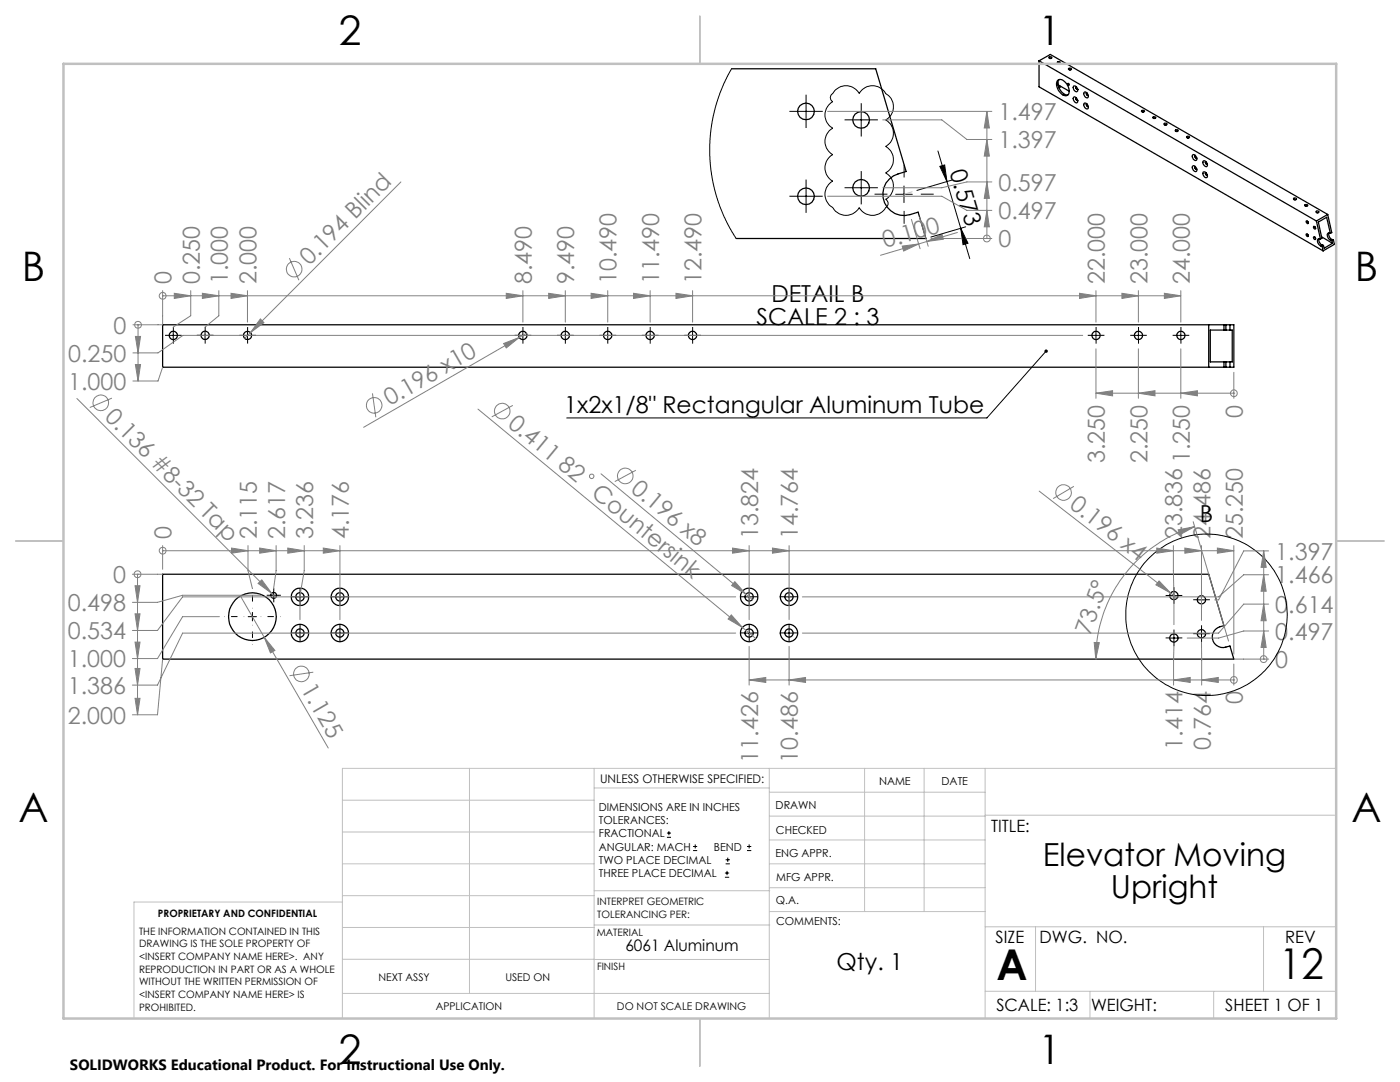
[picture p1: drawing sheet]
<svg xmlns="http://www.w3.org/2000/svg" width="279mm" height="216mm" viewBox="0 0 279 216" stroke-linecap="round" stroke-linejoin="round" font-family="sans-serif">
<g fill="none" stroke="#000" stroke-width=".25">
<path d="M146 13.7h28.8l6 20.5a5.2 5.2 0 0 0-4.4 3.3 4.2 4.2 0 0 0 5.2 5.3l1.6-.5 1.6 5.3h-37.9M207.4 12.1v5.2l56.7 32.8M207.4 12.1l55.3 32M207.4 12.1l2.2-1.2 55.4 31.9M209.3 11.4a.31 .31 0 0 1 .4-.1 .31 .31 0 0 1 .2 .3 .3 .3 0 0 1-.3 .1 .3 .3 0 0 1-.3-.3zM209.5 11.6h.3M211 12.4a.27 .27 0 0 1 .4-.1 .27 .27 0 0 1 .1 .3h-.4zM211.1 16a1.28 1.28 0 0 1 1.8 .7 1.78 1.78 0 0 1 .1 2.3 1.88 1.88 0 0 1-2.1-1.7v-.8zM211.2 12.6h.2M211.2 16.9l2.2 1.3M211.2 17.1l.4 .2-.3 .2M211.3 17.5h.1"/>
<path d="M211.4 15.9a2.19 2.19 0 0 0 .8 2.7l.6 .3h.3M213.1 16.7l.1-.1a.23 .23 0 0 1 .2 .2 .23 .23 0 0 1-.1 .2zM213.3 13.7a.27 .27 0 0 1 .3-.1 .27 .27 0 0 1 .1 .3h-.4zM213.4 13.9h.3M214.2 19.4a.68 .68 0 0 1 .8 .3 .68 .68 0 0 1-.1 .8 .8 .8 0 0 1-.7-1.1zM214.3 17.1a.76 .76 0 0 1 .6 1.2 .74 .74 0 0 1-.6-1.2zM214.7 17.4l.1 .3 .3 .1M214.7 19.6l.2 .4h.2h-.2zM214.8 17.3l-.1 .1M214.8 19.5l-.1 .1M214.9 17.8h.2M215.1 17.8v.1"/>
<path d="M216.4 18.4a.72 .72 0 0 1 .7 .4 .72 .72 0 0 1-.1 .7 .81 .81 0 0 1-.6-1.1zM216.8 18.7l.2 .3h.2h-.3zM216.9 18.5l-.1 .2zM216.4 20.6a.78 .78 0 0 1 .7 1.1 .78 .78 0 0 1-.7-1.1zM216.8 20.8l.4 .5-.3-.2zM216.9 20.7l-.1 .1zM227.9 22l.5 .1a.28 .28 0 0 1-.3 .3 .28 .28 0 0 1-.3-.3zM228 22.3h.2M230.1 23.4a.33 .33 0 0 1 .5 .1 .3 .3 0 0 1-.3 .2 .3 .3 0 0 1-.2-.3zM230.2 23.6h.3M232.3 24.7a.29 .29 0 0 1 .4-.1 .29 .29 0 0 1 .1 .3h-.4zM232.5 24.9h.2"/>
<path d="M234.6 25.9l.5 .1a.28 .28 0 0 1-.3 .2 .28 .28 0 0 1-.2-.2zM234.7 26.2h.3M236.8 27.3a.32 .32 0 0 1 .3-.1 .32 .32 0 0 1 .3 .2 .3 .3 0 0 1-.3 .2 .3 .3 0 0 1-.3-.3zM237 27.5h.2M238 33.2a.68 .68 0 0 1 .7 .1 .68 .68 0 0 1 .2 .7 .48 .48 0 0 1-.6 .2 .48 .48 0 0 1-.3-.5zM238 30.9a.69 .69 0 0 1 .7 .3 .69 .69 0 0 1 0 .8 .73 .73 0 0 1-.7-1.1zM238.5 31.2l.1 .3h.2h-.2zM238.5 33.4l.1 .3 .2 .1-.2-.1zM238.5 31v.2zM238.5 33.2v.2zM240.1 32.2a.67 .67 0 0 1 .7 .1 .67 .67 0 0 1 .1 .8 .41 .41 0 0 1-.4 .1 .41 .41 0 0 1-.3-.4zM240.1 34.4a.66 .66 0 0 1 .7 .3 .66 .66 0 0 1-.1 .8 .89 .89 0 0 1-.6-1.1z"/>
<path d="M240.6 32.4l.1 .3 .2 .1-.2-.1zM240.6 34.6l.1 .3 .2 .1-.2-.1zM240.6 32.2v.2M240.6 34.4v.2M258.2 39.6a.27 .27 0 0 1 .3-.1 .27 .27 0 0 1 .2 .3h-.5zM258.3 39.9h.3M260.5 40.9h.5a.31 .31 0 0 1-.3 .3 .31 .31 0 0 1-.3-.3zM260.6 41.1h.2M260.7 44.1a.29 .29 0 0 1 .3 .2 .29 .29 0 0 1-.1 .3zM260.7 46.7a.27 .27 0 0 1 .3 .1 .27 .27 0 0 1-.1 .4zM260.9 44.1l.2 .3M260.9 46.7l.2 .3"/>
<path d="M262.2 47.2a.33 .33 0 0 1 .3 .2 .33 .33 0 0 1-.1 .4l-.2-.2zM262.2 45.2a.33 .33 0 0 1 .3 .2 .33 .33 0 0 1-.1 .3l-.2-.2zM262.4 45.3l.1 .2M262.4 47.3l.1 .3M262.6 42.2a.29 .29 0 0 1 .4-.1 .29 .29 0 0 1 .2 .3h-.5zM262.7 44.1l.8 3.6M262.8 42.4h.3M263.2 47.7a1.14 1.14 0 0 0 .7 1.2M263.5 47.7a.48 .48 0 0 0-.6 .2 .48 .48 0 0 0 .1 .6l.6 .6M263.6 49.1h.2M263.8 47.3l2.1 1.2M263.8 49.1l.3 1"/>
<path d="M263.9 48.9l-.3 .2M263.9 48.9l.2 .1M264.1 49l-.3 .1M265 42.8l-2.3 1.3M265 42.8l.8 3.6-.3 .2M265.2 46.5a1.16 1.16 0 0 0 .7 1.3M265.5 46.6a.43 .43 0 0 0-.6 0 .43 .43 0 0 0 0 .6l.3 .5 .4 .2M265.5 46.6l-.7-3.2-1.7 .9 .7 3.3-.3 .1M265.6 47.9l.2 .1M265.8 48l.1 .5M265.9 47.8l-.3 .1M265.9 47.8h.2"/>
<path d="M265.9 48.5l-1.6 1-.2-.5M266.1 47.8l.2 1-2.2 1.3M266.1 47.8l-.3 .2M32.5 64.8h213.7v8.5h-213.7zM241.2 64.8v8.5M241.5 65.9h4.4v6.3h-4.4zM244.3 64.8v1.1M244.3 72.2v1.1M244.7 64.8v1.1M244.7 72.2v1.1M245.5 64.8v1.1M245.5 72.2v1.1"/>
<path d="M32.5 114.6h208.7l3.1 10.2a2.2 2.2 0 0 0-2.3 1.7 2.2 2.2 0 0 0 1.2 2.5 2.64 2.64 0 0 0 2.3-.1l.7 2.6h-213.7z"/>
<circle cx="160.8" cy="39.2" r="1.66"/>
<circle cx="160.8" cy="22.2" r="1.66"/>
<circle cx="171.9" cy="37.5" r="1.66"/>
<circle cx="171.9" cy="23.9" r="1.66"/>
<circle cx="34.6" cy="66.9" r=".82"/>
<circle cx="40.9" cy="66.9" r=".83"/>
<circle cx="49.4" cy="66.9" r=".82"/>
<circle cx="104.3" cy="66.9" r=".83"/>
<circle cx="112.8" cy="66.9" r=".83"/>
<circle cx="121.3" cy="66.9" r=".83"/>
<circle cx="129.7" cy="66.9" r=".83"/>
<circle cx="138.2" cy="66.9" r=".83"/>
<circle cx="218.7" cy="66.9" r=".82"/>
<circle cx="227.2" cy="66.9" r=".82"/>
<circle cx="235.7" cy="66.9" r=".82"/>
<circle cx="54.6" cy="118.8" r=".58"/>
<circle cx="59.9" cy="119.1" r=".84"/>
<circle cx="59.9" cy="119.1" r="1.75"/>
<circle cx="67.8" cy="119.1" r="1.75"/>
<circle cx="67.8" cy="119.1" r=".84"/>
<circle cx="149.5" cy="119.1" r=".84"/>
<circle cx="149.5" cy="119.1" r="1.75"/>
<circle cx="157.5" cy="119.1" r="1.75"/>
<circle cx="157.5" cy="119.1" r=".84"/>
<circle cx="234.3" cy="118.8" r=".82"/>
<circle cx="239.8" cy="119.7" r=".82"/>
<circle cx="50.4" cy="123.1" r="4.8"/>
<circle cx="59.9" cy="126.3" r=".84"/>
<circle cx="59.9" cy="126.3" r="1.74"/>
<circle cx="67.8" cy="126.3" r="1.74"/>
<circle cx="67.8" cy="126.3" r=".83"/>
<circle cx="149.5" cy="126.3" r=".84"/>
<circle cx="149.5" cy="126.3" r="1.74"/>
<circle cx="157.5" cy="126.3" r="1.74"/>
<circle cx="157.5" cy="126.3" r=".83"/>
<circle cx="234.3" cy="127.3" r=".82"/>
<circle cx="239.8" cy="126.5" r=".82"/>
</g>
<g fill="none" stroke="#000" stroke-width=".2">
<path d="M146 13.7l-1.1 2.1-1.2 2.8-1.1 3.6-.8 4.5-.2 4.4 .5 4.4 1.1 4.4 1.7 4.1 2 3.6M166.6 18.1a3 3 0 0 1 4.9 .6 3 3 0 0 1 5.2 0 3 3 0 0 1 0 5.3 3 3 0 0 1 0 5.2 3 3 0 0 1 0 5.3 3 3 0 0 1 0 5.3 .94 .94 0 0 1 0 1.6 3 3 0 0 1-5.2 0 3 3 0 0 1-5.3 0 3 3 0 0 1 0-5.3 3 3 0 0 1 0-5.2 3 3 0 0 1 0-5.3 3 3 0 0 1 0-5.3 .91 .91 0 0 1 0-1.6zM159.2 22.2h3.3M159.2 39.2h3.3M160.9 20.6v3.3M160.9 37.5v3.4M170.2 37.5h3.3M170.2 23.9h3.3M171.9 22.3v3.3M171.9 35.8v3.4M178.8 38.8h3.3M180.4 37.1v3.3"/>
<path d="M187.2 30.1l6.3 21.5M187.6 33.2l.9-.3 .5 3.3zM189.9 35.9l-6.9 2.1M191.7 45.5l1.5 3-1 .3zM192.7 45.3l-6.9 2M33.8 66.9h1.6M34.6 66.1v1.7M40.1 66.9h1.7M40.9 66.1v1.6M48.6 66.9h1.6M49.4 66.1v1.7M103.5 66.9h1.7"/>
<path d="M104.4 66.1v1.7M112 66.9h1.6M112.8 66.1v1.7M120.4 66.9h1.7M121.3 66.1v1.7M128.9 66.9h1.7M129.8 66.1v1.7M137.4 66.9h1.6M138.2 66.1v1.7M208.8 70.1l-11.8 13.3h-83.9M217.9 66.9h1.7M218.7 66.1v1.7"/>
<path d="M226.4 66.9h1.6M227.2 66.1v1.7M234.8 66.9h1.7M235.7 66.1v1.7M53.8 118.8h1.7M54.6 118v1.6M59 119.1h1.7M59.9 118.3v1.6M67 119.1h1.7M67.8 118.3v1.6M148.7 119.1h1.7M149.5 118.3v1.6"/>
<path d="M156.6 119.1h1.7M157.5 118.3v1.6M233.4 118.9h1.7M234.3 118v1.7M238.9 119.7h1.7M239.8 118.9v1.6M49.5 123h1.7M50.4 122.2v1.7M59 126.3h1.7M59.9 125.5v1.6M67 126.3h1.7M67.8 125.5v1.6"/>
<path d="M148.7 126.3h1.7M149.5 125.5v1.6M156.6 126.3h1.7M157.5 125.5v1.6M233.4 127.3h1.7M234.3 126.5v1.6M238.9 126.5h1.7M239.8 125.6v1.7M133.1 167.1h.8M133.1 166.2h.8M133.5 165.8v.9M138.3 169.7h.8"/>
<path d="M138.3 168.9h.8M138.7 168.5v.8M144.7 175h.8M144.7 174.2h.8M144.8 172.4h.9M144.8 171.6h.9M145.1 173.8v.8M145.2 171.1v.9M149.1 169.7h.8M149.1 168.9h.8M149.5 168.5v.8"/>
<circle cx="240.8" cy="122.7" r="16.1"/>
</g>
<g fill="none" stroke="#808080" stroke-width=".2">
<path d="M80 36.3l-31.2 31.2M165.2 39.2h22.8l5 2.8h4.9M165.2 22.2h32.7M176.2 23.9h11.8l5 3.9h4.9M197 36.3l.4 3.3h-1zM197 27.8l.4 3.4h-1zM197 22.2l.4 3.3h-1zM197 22.2v25.4M197.9 36.3h-4.9l-5 1.2h-11.8M32.5 59h.1M32.5 58v6.8h-6M32.5 59h203.2"/>
<path d="M34.8 58.5l3.3 .5-3.3 .5zM38.1 58v5l-3.5 2.3M40.4 58.5l3.3 .5-3.3 .5zM43.7 58v5l-2.8 2.3M46.1 58.5l3.3 .5-3.3 .5zM49.4 58v6.3M57.7 51.5l2 4.4M101 58.5l3.4 .5-3.4 .5zM104.4 58v6.3M109.5 58.5l3.3 .5-3.3 .5zM112.8 58v6.3M118 58.5l3.3 .5-3.3 .5z"/>
<path d="M121.3 58v6.3M126.4 58.5l3.4 .5-3.4 .5zM129.8 58v6.3M134.9 58.5l3.3 .5-3.3 .5zM138.2 58v6.3M180.1 49.1l3.2-.4-3 1.4zM181.9 43.8l1.7 5.8M183.3 48.7l-7.6 2.2M183.5 43.3l1.7 5.8M185 48.2l3-1.4 .3 .9zM185 48.2l-1.7 .5M185.8 47.6h12.1"/>
<path d="M191.1 46.4l-6.1 1.8M197 42l.4 3.3h-1zM197 47.6h.1M215.4 58.5l3.3 .5-3.3 .5zM218.7 58v6.3M223.9 58.5l3.3 .5-3.3 .5zM227.2 58v6.3M232.4 58.5l3.3 .5-3.3 .5zM235.7 58v6.3M15.3 79.5l38.9 38.9M22.3 79.4l-4.4 1.9M27 67.1h1l-.4 3.3z"/>
<path d="M27 72.7h1l-.4 3.3zM27.6 64.8h.1M27.6 64.8v11.2M32.5 73.3l-1 2.7h-5M52 63.6l.7 .8-2.7 2zM74.3 78.5l.7 4.8M100.5 68.5l3.1-1.2-2.6 2.1zM103.6 67.3l-31 18M105.1 66.5l-1.5 .8M216.1 66.9h-179.6l-5 3.5h-5M218.7 78.5l3.3-.5v1zM218.7 69.6v9.9"/>
<path d="M218.7 78.5h27.5M227.2 78.5l3.3-.5v1zM227.2 69.6v9.9M235.7 78.5l3.3-.5v1zM235.7 69.6v9.9M246.2 78.5h.1M246.2 74.3v5.2M95.4 81.6l52.8 43.6M102.3 80.9l-4.2 2.3M119.9 94.5l29 24.1M126.9 93.8l-4.2 2.3M207.4 98l26.2 20.3"/>
<path d="M214.3 97l-4.1 2.5M26.4 114.6h6.1M27 116.9h.9l-.5 3.3zM27.4 114.6v28M27.4 114.6h.1M32.5 109.9h.1M32.5 109.9h213.7M32.5 108.9v4.7M46.2 109.4l3.3 .5-3.3 .5zM48 118.9l4.7 8.3M49.5 108.9v5l.9 3.5M51.5 116.4l.7-.7 2 2.7z"/>
<path d="M51.8 109.4l3.3 .5-3.3 .5zM52.2 118.8h-15.8l-5 1.4h-5M54.2 118.4l.8 .8M55.1 108.9v5l-.5 3.5M57.4 109.4l3.3 .5-3.3 .5zM60.7 108.9v5l-.8 5v4.7M64.5 109.4l3.3 .5-3.3 .5zM67.8 108.9v14.7M146.2 109.4l3.3 .5-3.3 .5zM146.6 116.1l2.3 2.5-2.9-1.8zM146.8 119.1h-110.4l-5 6.7h-5M148.9 118.6l1.2 1"/>
<path d="M149.5 108.9v14.7M154.2 109.4l3.3 .5-3.3 .5zM157.5 108.9v14.7M230.9 109.4l3.3 .5-3.3 .5zM231.3 115.9l2.3 2.4-2.9-1.6zM233.6 118.3l1.3 1M234.2 108.9l.1 15.7M235.1 105.7l3.3-.6-2.9 1.6zM236.5 109.4l3.3 .5-3.3 .5zM238.1 104.1l7.1 23.8M238.4 105.1a27.5 27.5 0 0 0-19.7 26.4M239.8 108.9v14.9"/>
<path d="M243 109.4l3.2 .5-3.2 .5zM246.2 108.9v21.6M252.2 109.9v21.6M252.2 114.7l.5 3.3h-1zM252.2 109.9l.5 3.3h-1zM253.2 114.7h-5l-5 4.4h-83.1M253.2 109.9h-5l-5 9.8h-.8M27 122.5h.9l-.5 3.3zM27 133.4h.9l-.5 3.3zM27 128.1h.9l-.5 3.3zM27 139.3h.9l-.5 3.3zM32.5 131.5l-1.1 11.1h-5"/>
<path d="M43.8 123h-7.4l-5 8.4h-5M52.7 127.2l2.2 2.6-.9 .5zM52.7 127.2l12.8 22.1M62.5 134.1l-4.7 .7M145.9 122.7l2.3 2.5-2.9-1.7zM146.8 126.3h-110.4l-5 10.4h-5M148.2 125.2l2.6 2.2M149.5 129v7.7M149.5 135.7h96.7M149.5 135.7l3.3-.5v1zM157.5 129v7.7M157.5 135.7l3.3-.5v1z"/>
<path d="M218.4 128.2h1l-.7 3.3zM234.2 135.7l3.3-.5v1zM234.3 129l-.1 7.7M239.8 128.1v8.6M239.8 135.7l3.3-.5v1zM246.2 135.7h.1M246.2 132.5v4.2M246.2 131.5h7M252.2 131.5h.1M252.2 125.9l.5 3.3h-1zM252.2 120.5l.5 3.4h-1zM253.2 120.5h-5l-5 5.8h-83.1"/>
<path d="M253.2 125.9h-5l-5 1.4h-6.3"/>
<circle cx="32.5" cy="59" r=".67"/>
<circle cx="58.7" cy="53.7" r="1.56"/>
<circle cx="196.9" cy="47.6" r=".69"/>
<circle cx="27.5" cy="64.8" r=".68"/>
<circle cx="246.2" cy="78.5" r=".67"/>
<circle cx="20.1" cy="80.4" r="1.56"/>
<circle cx="74.7" cy="80.9" r="1.56"/>
<circle cx="100.2" cy="82" r="1.55"/>
<circle cx="118.1" cy="95" r=".45"/>
<circle cx="124.8" cy="95" r="1.55"/>
<circle cx="212.3" cy="98.3" r="1.55"/>
<circle cx="27.4" cy="114.6" r=".69"/>
<circle cx="32.5" cy="109.9" r=".67"/>
<circle cx="60.1" cy="134.5" r="1.55"/>
<circle cx="246.2" cy="135.7" r=".68"/>
<circle cx="252.2" cy="131.5" r=".69"/>
</g>
<path d="M48.7 123h-3.9M50.4 124.7v3.9M50.4 121.4v-4M52.1 123h3.9" fill="none" stroke="#000" stroke-width=".2" stroke-dasharray="15.2 1.3 1.3 1.3" stroke-dashoffset="15.2" stroke-linecap="butt"/>
<g fill="none" stroke="#000" stroke-width=".2" stroke-dasharray="15.2 1.3 1.3 1.3" stroke-linecap="butt">
<path d="M159.2 22.2h-1.7M159.2 39.2h-1.7M160.9 20.6v-1.7M160.9 23.9v1.6M160.9 37.5v-1.7M162.5 22.2h1.7M162.5 39.2h1.7M170.2 37.5h-1.7M170.2 23.9h-1.7M171.9 35.8v-1.7M171.9 39.1v1.7M171.9 22.2v-1.6"/>
<path d="M171.9 25.6v1.6M173.5 37.5h1.7M173.5 23.9h1.7M177.1 38.7h-2.6M180.4 35.4v-2.6M183.8 38.7h2.5M160.9 40.8v1.7M180.4 42.1v2.5M33.8 66.9h-.9M34.6 66.1v-.9M34.6 67.7v.9M35.4 66.9h.9"/>
<path d="M40.1 66.9h-.8M40.9 66.1v-.9M40.9 67.7v.9M41.8 66.9h.8M48.6 66.9h-.8M49.4 66.1v-.8M49.4 67.7v.9M50.2 66.9h.9M103.5 66.9h-.8M104.4 66.1v-.9M104.4 67.7v.9M105.2 66.9h.8"/>
<path d="M112 66.9h-.8M112.8 66.1v-.9M112.8 67.7v.9M113.7 66.9h.8M120.5 66.9h-.9M121.3 66.1v-.9M121.3 67.7v.9M122.1 66.9h.9M128.9 66.9h-.8M129.8 66.1v-.9M129.8 67.7v.9M130.6 66.9h.8"/>
<path d="M137.4 66.9h-.8M138.2 66.1v-.9M138.2 67.7v.9M139.1 66.9h.8M217.9 66.9h-.8M218.7 66.1v-.9M218.7 67.7v.9M219.6 66.9h.8M226.4 66.9h-.8M227.2 66.1v-.9M227.2 67.7v.9M228 66.9h.9"/>
<path d="M234.8 66.9h-.8M235.7 66.1v-.9M235.7 67.7v.9M236.5 66.9h.8M53.8 118.8h-.6M54.6 117.9v-.5M54.6 119.6v.6M55.5 118.8h.5M59 119.1h-.8M59.9 119.9v.8M59.9 118.2v-.8M60.7 119.1h.8"/>
<path d="M67 119.1h-.8M67.8 119.9v.8M67.8 118.2v-.8M68.7 119.1h.8M148.7 119.1h-.8M149.5 119.9v.8M149.5 118.2v-.8M150.4 119.1h.8M156.6 119.1h-.8M157.5 119.9v.8M157.5 118.2v-.8M158.3 119.1h.8"/>
<path d="M233.5 118.8h-.9M234.3 119.7v.8M234.3 118v-.8M235.1 118.8h.9M239 119.7h-.9M239.8 118.8v-.8M240.6 119.7h.9M59 126.3h-.8M59.9 127.1v.9M59.9 125.5v-.9M60.7 126.3h.8M67 126.3h-.8"/>
<path d="M67.8 127.1v.9M67.8 125.5v-.9M68.7 126.3h.8M148.7 126.3h-.8M149.5 127.1v.9M149.5 125.5v-.9M150.4 126.3h.8M156.6 126.3h-.8M157.5 127.1v.9M157.5 125.5v-.9M158.3 126.3h.8M233.5 127.3h-.9"/>
<path d="M234.3 128.1v.9M234.3 126.5v-.9M235.1 127.3h.9M239 126.4h-.9M239.8 127.3v.8M239.8 125.6v-.8M239.8 120.5v.8M240.6 126.4h.9"/>
</g>
<g fill="none" stroke="#c0c0c0" stroke-width=".2">
<path d="M182 38.3l-1.6 .5M68.3 159.7h50.3M93.7 153.3v44.9M118.6 153.3v49.9M118.6 157.2h34.9M153.5 153.3v49.9M153.5 158.1h43.1M172.5 153.3v28.6M184.4 153.3v28.6M196.6 153.3v49.9M266.7 153.3h-198.4v49.9M68.3 178.7h50.3"/>
<path d="M68.3 172.4h50.3M68.3 166h50.3M68.3 180h-41.6v23.2M118.6 177.7h35M153.5 167.6h43.1M153.5 162.8h43.1M153.5 172.4h43.1M153.5 177.1h43.1M196.6 162.7h70.1M68.3 198.2h85.2M68.3 191.4l85.2 .1M68.3 185.1h50.3"/>
<path d="M118.6 184.6h35M153.6 181.9h43M196.6 197.8h70.1M196.6 184.9h70.1M206.7 184.9v12.9M217.5 197.8v5.4M242.2 197.8v5.4M252.2 184.9v12.9"/>
</g>
<path d="M139.7 3.2v9.5M3.1 107.9h9.6M266.7 107.9h9.5M139.7 203.2v9.6" fill="none" stroke="#c0c0c0" stroke-width=".25"/>
<path d="M12.7 12.7h254v190.5h-254z" fill="none" stroke="#c0c0c0" stroke-width=".5"/>
<path d="M208.6 69.8h.4l-.2 .3 .2-.3a.34 .34 0 0 1 0 .5 .34 .34 0 0 1-.5 0 .34 .34 0 0 1 .1-.5z" fill="#000"/>
<g fill="#808080">
<path d="M51.5 116.4l.7-.7 2 2.7z"/>
<path d="M146.6 116.1l2.3 2.5-2.9-1.8z"/>
<path d="M145.9 122.7l2.3 2.5-2.9-1.7z"/>
<path d="M231.3 115.9l2.3 2.4-2.9-1.6z"/>
<path d="M100.5 68.5l3.1-1.2-2.6 2.1z"/>
<path d="M52 63.6l.7 .8-2.7 2z"/>
<path d="M52.7 127.2l2.2 2.6-.9 .5z"/>
<path d="M185 48.2l3-1.4 .3 .9zM180.1 49.1l3.2-.4-3 1.4z"/>
<path d="M235.1 105.7l3.3-.6-2.9 1.6zM218.4 128.2h1l-.7 3.3z"/>
</g>
<path d="M191.7 45.5l1.5 3-1 .3zM187.6 33.2l.9-.3 .5 3.3z" fill="#000"/>
<g fill="#808080">
<path d="M27 67.1h1l-.4 3.3zM27 72.7h1l-.4 3.3zM197 42l.4 3.3h-1zM197 36.3l.4 3.3h-1zM197 27.8l.4 3.4h-1zM197 22.2l.4 3.3h-1z"/>
<path d="M27 116.9h.9l-.5 3.3zM27 122.5h.9l-.5 3.3zM27 133.4h.9l-.5 3.3zM27 128.1h.9l-.5 3.3zM27 139.3h.9l-.5 3.3zM252.2 125.9l.5 3.3h-1zM252.2 120.5l.5 3.4h-1zM252.2 114.7l.5 3.3h-1zM252.2 109.9l.5 3.3h-1z"/>
<path d="M34.8 58.5l3.3 .5-3.3 .5zM40.4 58.5l3.3 .5-3.3 .5zM46.1 58.5l3.3 .5-3.3 .5zM101 58.5l3.4 .5-3.4 .5zM109.5 58.5l3.3 .5-3.3 .5zM118 58.5l3.3 .5-3.3 .5zM126.4 58.5l3.4 .5-3.4 .5zM134.9 58.5l3.3 .5-3.3 .5zM215.4 58.5l3.3 .5-3.3 .5zM223.9 58.5l3.3 .5-3.3 .5zM232.4 58.5l3.3 .5-3.3 .5zM235.7 78.5l3.3-.5v1zM227.2 78.5l3.3-.5v1zM218.7 78.5l3.3-.5v1z"/>
<path d="M46.2 109.4l3.3 .5-3.3 .5zM51.8 109.4l3.3 .5-3.3 .5zM57.4 109.4l3.3 .5-3.3 .5zM64.5 109.4l3.3 .5-3.3 .5zM146.2 109.4l3.3 .5-3.3 .5zM154.2 109.4l3.3 .5-3.3 .5zM230.9 109.4l3.3 .5-3.3 .5zM236.5 109.4l3.3 .5-3.3 .5zM243 109.4l3.2 .5-3.2 .5zM239.8 135.7l3.3-.5v1zM234.2 135.7l3.3-.5v1zM157.5 135.7l3.3-.5v1zM149.5 135.7l3.3-.5v1z"/>
</g>
<g font-size="8.5">
<text x="198.9" y="195.5">A</text>
<text x="255.3" y="195.4">12</text>
</g>
<g font-size="8.1">
<text x="67.6" y="8.9">2</text>
<text x="207.3" y="8.9">1</text>
<text x="4.4" y="56.2">B</text>
<text x="270.4" y="56.2">B</text>
<text x="3.7" y="164.1">A</text>
<text x="269.7" y="164.1">A</text>
<text x="67.6" y="212.4">2</text>
<text x="207.3" y="212.4">1</text>
</g>
<g font-size="6.3">
<text x="208.1" y="172.9">Elevator Moving</text>
<text x="221.7" y="179.2">Upright</text>
</g>
<g font-size="4.7" fill="#808080">
<text x="199.3" y="24">1.497</text>
<text x="199.3" y="29.6">1.397</text>
<text x="199.3" y="38">0.597</text>
<text x="199.3" y="43.7">0.497</text>
<text x="61.8" y="53.1" transform="rotate(-45 61.8 53.1)">0.194 Blind</text>
<text x="176.7" y="49.6" transform="rotate(-16 176.7 49.6)">0.100</text>
<text x="199.3" y="49.3">0</text>
<text x="34.2" y="56.7" transform="rotate(-90 34.2 56.7)">0</text>
<text x="39.9" y="56.7" transform="rotate(-90 39.9 56.7)">0.250</text>
<text x="45.5" y="56.7" transform="rotate(-90 45.5 56.7)">1.000</text>
<text x="51.2" y="56.7" transform="rotate(-90 51.2 56.7)">2.000</text>
<text x="106.1" y="56.7" transform="rotate(-90 106.1 56.7)">8.490</text>
<text x="114.6" y="56.7" transform="rotate(-90 114.6 56.7)">9.490</text>
<text x="123.1" y="56.7" transform="rotate(-90 123.1 56.7)">10.490</text>
<text x="131.5" y="56.7" transform="rotate(-90 131.5 56.7)">11.490</text>
<text x="140" y="56.7" transform="rotate(-90 140 56.7)">12.490</text>
<text x="220.5" y="56.7" transform="rotate(-90 220.5 56.7)">22.000</text>
<text x="229" y="56.7" transform="rotate(-90 229 56.7)">23.000</text>
<text x="237.4" y="56.7" transform="rotate(-90 237.4 56.7)">24.000</text>
<text x="22.7" y="66.6">0</text>
<text x="13.6" y="72.2">0.250</text>
<text x="13.6" y="77.8">1.000</text>
<text x="20.7" y="83.4" transform="rotate(45 20.7 83.4)">0.136 #8-32 Tap</text>
<text x="77.8" y="81.1" transform="rotate(-30 77.8 81.1)">0.196 x10</text>
<text x="248" y="83.4" transform="rotate(-90 248 83.4)">0</text>
<text x="101.1" y="85" transform="rotate(40 101.1 85)">0.411 82</text>
<text x="220.5" y="92.4" transform="rotate(-90 220.5 92.4)">3.250</text>
<text x="229" y="92.4" transform="rotate(-90 229 92.4)">2.250</text>
<text x="237.4" y="92.4" transform="rotate(-90 237.4 92.4)">1.250</text>
<text x="117.8" y="98.7" transform="rotate(40 117.8 98.7)">Countersink</text>
<text x="125.7" y="97.9" transform="rotate(40 125.7 97.9)">0.196 x8</text>
<text x="213.3" y="101.2" transform="rotate(38 213.3 101.2)">0.196 x4</text>
<text x="34.2" y="107.6" transform="rotate(-90 34.2 107.6)">0</text>
<text x="51.3" y="107.6" transform="rotate(-90 51.3 107.6)">2.115</text>
<text x="56.9" y="107.6" transform="rotate(-90 56.9 107.6)">2.617</text>
<text x="62.5" y="107.6" transform="rotate(-90 62.5 107.6)">3.236</text>
<text x="69.6" y="107.6" transform="rotate(-90 69.6 107.6)">4.176</text>
<text x="151.3" y="107.6" transform="rotate(-90 151.3 107.6)">13.824</text>
<text x="159.2" y="107.6" transform="rotate(-90 159.2 107.6)">14.764</text>
<text x="235.9" y="107.6" transform="rotate(-90 235.9 107.6)">23.836</text>
<text x="241.6" y="107.6" transform="rotate(-90 241.6 107.6)">24.486</text>
<text x="248" y="107.6" transform="rotate(-90 248 107.6)">25.250</text>
<text x="254.5" y="111.7">1.397</text>
<text x="22.6" y="116.3">0</text>
<text x="254.5" y="116.4">1.466</text>
<text x="13.5" y="121.9">0.498</text>
<text x="254.5" y="122.3">0.614</text>
<text x="13.5" y="127.6">0.534</text>
<text x="217.5" y="126.9" transform="rotate(-70 217.5 126.9)">73.5°</text>
<text x="254.5" y="127.7">0.497</text>
<text x="13.5" y="133.2">1.000</text>
<text x="60" y="137.5" transform="rotate(60 60 137.5)">1.125</text>
<text x="254.5" y="133.3">0</text>
<text x="13.5" y="138.4">1.386</text>
<text x="248" y="140.6" transform="rotate(-90 248 140.6)">0</text>
<text x="13.5" y="144.4">2.000</text>
<text x="236" y="149.6" transform="rotate(-90 236 149.6)">1.414</text>
<text x="241.6" y="149.6" transform="rotate(-90 241.6 149.6)">0.764</text>
<text x="151.3" y="152.2" transform="rotate(-90 151.3 152.2)">11.426</text>
<text x="159.2" y="152.2" transform="rotate(-90 159.2 152.2)">10.486</text>
</g>
<g font-size="4.7">
<text x="189.5" y="34.3" transform="rotate(74 189.5 34.3)">0.573</text>
<text x="151" y="64.8">SCALE 2 : 3</text>
<text x="153.9" y="60.3">DETAIL B</text>
<text x="112.6" y="82.3">1x2x1/8&quot; Rectangular Aluminum Tube</text>
<text x="239.4" y="104.2">B</text>
<text x="166.9" y="193.5">Qty. 1</text>
</g>
<g font-size="3.4">
<text x="197.8" y="166">TITLE:</text>
<text x="198.7" y="188.1">SIZE</text>
<text x="207.5" y="188.1">DWG. NO.</text>
<text x="256.5" y="188.2">REV</text>
<text x="198.8" y="201.7">SCALE: 1:3</text>
<text x="217.7" y="201.8">WEIGHT:</text>
<text x="244.5" y="201.7">SHEET 1 OF 1</text>
</g>
<text font-size="3.2" x="124.8" y="189.8">6061 Aluminum</text>
<text font-size="3" x="14" y="213.5">SOLIDWORKS Educational Product. For Instructional Use Only.</text>
<text font-size="2.4" x="119.8" y="156.2">UNLESS OTHERWISE SPECIFIED:</text>
<g font-size="2.2">
<text x="119.5" y="161.8">DIMENSIONS ARE IN INCHES</text>
<text x="154.8" y="161.4">DRAWN</text>
<text x="175.4" y="156.6">NAME</text>
<text x="187.9" y="156.7">DATE</text>
<text x="119.5" y="164.4">TOLERANCES:</text>
<text x="119.5" y="167.1">FRACTIONAL</text>
<text x="154.9" y="166.3">CHECKED</text>
<text x="119.5" y="169.7">ANGULAR: MACH</text>
<text x="119.5" y="172.4">TWO PLACE DECIMAL</text>
<text x="142.5" y="169.7">BEND</text>
<text x="154.8" y="171">ENG APPR.</text>
<text x="119.5" y="175">THREE PLACE DECIMAL</text>
<text x="154.9" y="175.7">MFG APPR.</text>
<text x="154.9" y="180.4">Q.A.</text>
<text x="154.9" y="184.6">COMMENTS:</text>
</g>
<g font-size="2.1">
<text x="75.5" y="195.7">NEXT ASSY</text>
<text x="100.9" y="195.7">USED ON</text>
<text x="86.9" y="201.5">APPLICATION</text>
<text x="123.1" y="201.6">DO NOT SCALE DRAWING</text>
</g>
<g font-size="2">
<text x="31.5" y="182.9">PROPRIETARY AND CONFIDENTIAL</text>
<text x="119.2" y="180.6">INTERPRET GEOMETRIC</text>
<text x="119.2" y="183.1">TOLERANCING PER:</text>
<text x="27.8" y="186.5">THE INFORMATION CONTAINED IN THIS</text>
<text x="27.8" y="189">DRAWING IS THE SOLE PROPERTY OF</text>
<text x="27.8" y="191.6">&lt;INSERT COMPANY NAME HERE&gt;. ANY</text>
<text x="119.1" y="186.7">MATERIAL</text>
<text x="27.8" y="194.1">REPRODUCTION IN PART OR AS A WHOLE</text>
<text x="27.8" y="196.6">WITHOUT THE WRITTEN PERMISSION OF</text>
<text x="119.1" y="193.5">FINISH</text>
<text x="27.8" y="199.1">&lt;INSERT COMPANY NAME HERE&gt; IS</text>
<text x="27.8" y="201.7">PROHIBITED.</text>
</g>
</svg>
